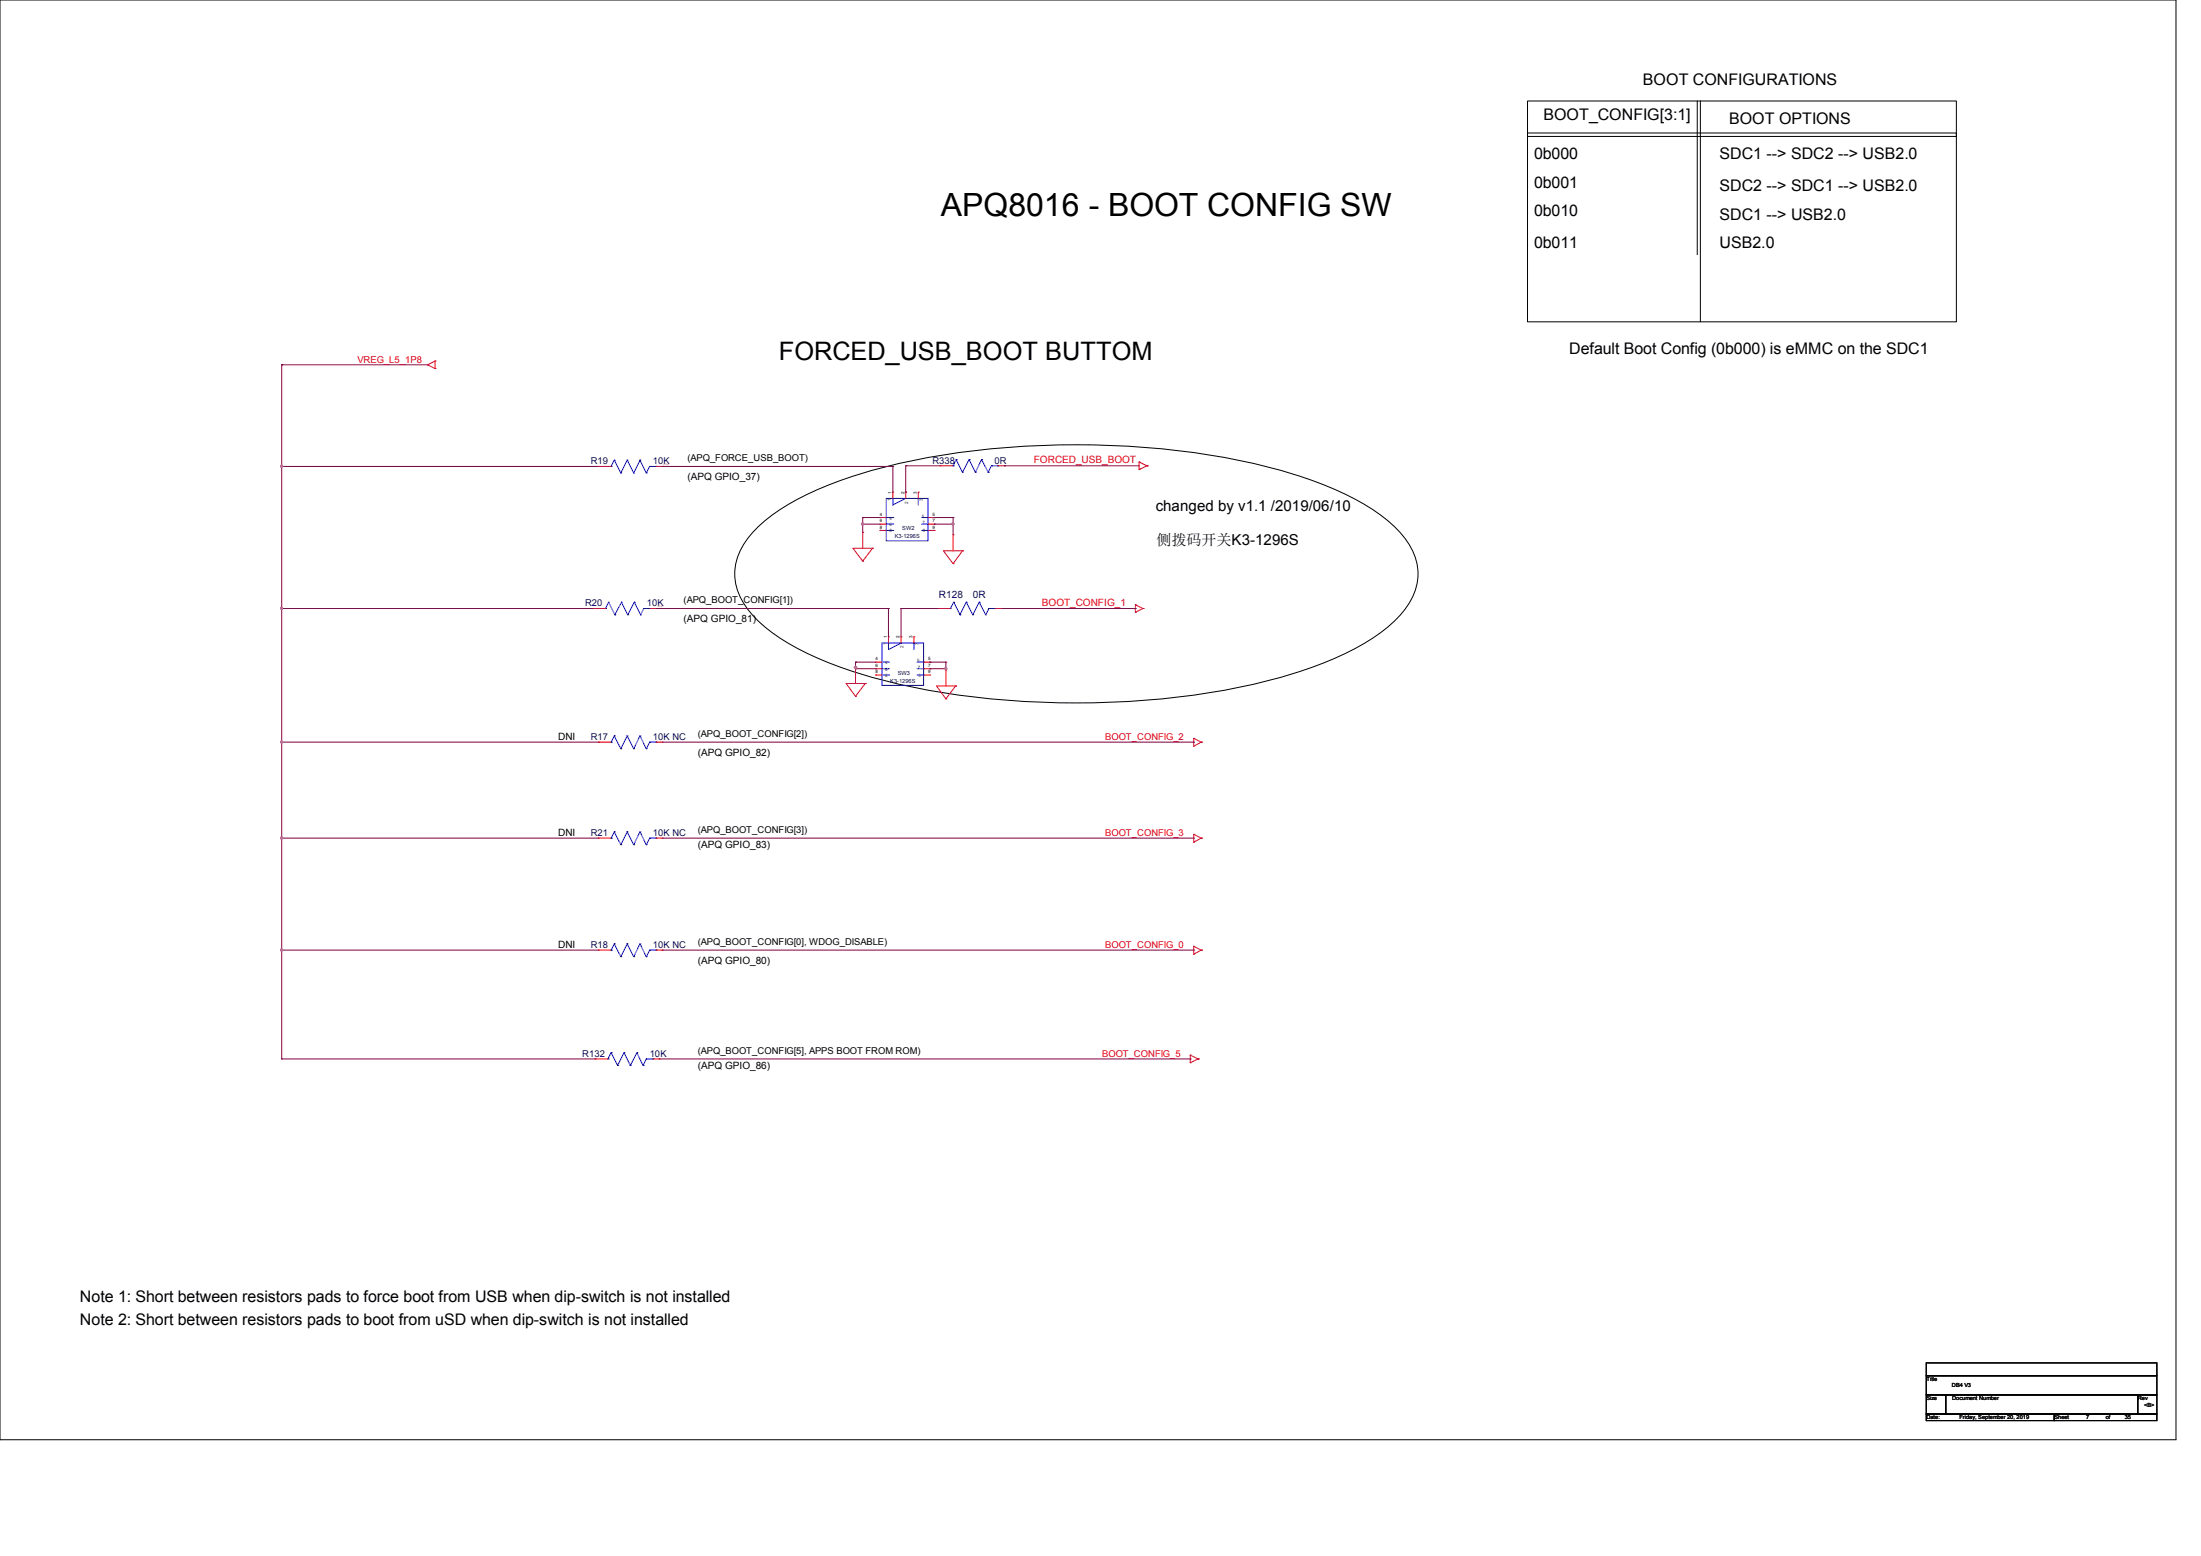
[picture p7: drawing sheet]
<svg xmlns="http://www.w3.org/2000/svg" width="297mm" height="210mm" viewBox="0 0 297 210" stroke-linecap="round" stroke-linejoin="round" font-family="sans-serif">
<g fill="none" stroke="#000" stroke-width=".13">
<path d="M0 0h293.6v194.3h-293.6zM206.1 17.9h57.9v.5h-57.9zM206.1 13.6h57.9v29.8h-57.9zM229 13.6v20.8M229.4 13.6v29.8M101.9 71.5a28.1 28.1 0 0 1 9.7-6 87.2 87.2 0 0 1 27.1-5.3 106.3 106.3 0 0 1 35.7 3.8 41.1 41.1 0 0 1 11.7 5.3 13.4 13.4 0 0 1 4.8 5.7 7.3 7.3 0 0 1-1.3 7.3 22.7 22.7 0 0 1-8.7 6.2 72.1 72.1 0 0 1-19.9 5.3 115.7 115.7 0 0 1-39.9-1.5 48 48 0 0 1-16.7-6.7 13.4 13.4 0 0 1-4.8-5.7 7.3 7.3 0 0 1 1.3-7.3zM259.9 183.9h31.1v1.8h-31.1zM259.9 185.7h31.1v2.6h-31.1zM259.9 188.3h2.7v2.5h-2.7zM259.9 190.8h17.3v.9h-17.3zM262.6 188.3h25.9v2.5h-25.9zM277.2 190.8h13.8v.9h-13.8z"/>
<path d="M288.5 188.3h2.5v2.5h-2.5z"/>
</g>
<g fill="none" stroke="#f00" stroke-width=".13">
<path d="M57.7 49.2h.1M57.7 49.2l1 .5M58.7 48.7h.1M58.7 49.7h.1M58.7 48.7l-1 .5M58.7 48.7v1M80.7 62.9h.1M80.7 62.9h1.8M88.5 62.9h.9M89.4 62.9h.1M116.4 71.8h.1M116.4 75.7h.1"/>
<path d="M116.4 71.8v2.2M117.7 74h.1M117.7 74h-2.6l1.3 1.7M117.7 74l-1.3 1.7M118.7 69.8h.1M118.7 70.7h.1M118.7 71.6h.1M118.7 69.8h.9M118.7 70.7h.9M118.7 71.6h.9M120.5 66.4h.1M120.5 66.4v.9"/>
<path d="M122.2 66.4h.1M122.2 66.4v.9M123.9 66.4h.1M123.9 66.4v.9M125.2 69.8h.9M125.2 70.7h.9M125.2 71.6h.9M126.1 71.6h.1M126.1 70.7h.1M126.1 69.8h.1M126.9 62.9h.1M126.9 62.9h1.7"/>
<path d="M128.6 72.2h.1M128.6 76.1h.1M128.6 72.2v2.1M129.9 74.3h.1M129.9 74.3h-2.6l1.3 1.8M129.9 74.3l-1.3 1.8M134.6 62.9h.9M135.5 62.9h.1M153.7 62.4h.1M153.7 63.4h.1M153.7 62.4l1.1 .5M153.7 62.4v1"/>
<path d="M154.8 62.9h.1M154.8 62.9l-1.1 .5M80 82.1h.1M80 82.1h1.7M87.8 82.1h.8M88.6 82.1h.1M115.4 90.1h.1M115.4 94h.1M115.4 90.1v2.1M116.8 92.2h.1M116.8 92.2h-2.6l1.2 1.8M116.8 92.2l-1.4 1.8"/>
<path d="M118.2 89.4h.1M118.2 90.3h.1M118.2 91.1h.1M118.2 89.4h.8M118.2 90.3h.8M118.2 91.1h.8M119.9 85.9h.1M119.9 85.9v.9M121.6 85.9h.1M121.6 85.9v.9M123.3 85.9h.1M123.3 85.9v.9"/>
<path d="M124.6 89.4h.9M124.6 90.3h.9M124.6 91.1h.9M125.5 91.1h.1M125.5 90.3h.1M125.5 89.4h.1M126.5 82.1h.1M126.5 82.1h1.7M127.6 90.4h.1M127.6 94.3h.1M127.6 90.4v2.2M128.9 92.6h.1"/>
<path d="M128.9 92.6h-2.5l1.2 1.7M128.9 92.6l-1.3 1.7M134.3 82.1h.9M135.2 82.1h.1M153.2 81.6h.1M153.2 82.6h.1M153.2 81.6l1 .5M153.2 81.6v1M154.2 82.1h.1M154.2 82.1l-1 .5M161.1 99.7h.1M161.1 99.7v1"/>
<path d="M161.1 99.7l1 .5M80.7 100.2h.1M80.7 113.1h.1M80.7 100.2h1.8M80.7 113.1h1.8M88.5 100.2h.9M88.5 113.1h.9M89.4 100.2h.1M89.4 113.1h.1M161.1 100.7h.1M161.1 112.6h.1M161.1 113.7h.1"/>
<path d="M161.1 112.6v1.1M161.1 112.6l1 .5M162.1 100.2h.1M162.1 113.1h.1M162.1 100.2l-1 .5M162.1 113.1l-1 .6M80.7 128.2h.1M80.7 128.2h1.8M88.5 128.2h.9M89.4 128.2h.1M161.1 127.7h.1M161.1 128.8h.1"/>
<path d="M161.1 127.7l1 .5M161.1 127.7v1.1M162.1 128.2h.1M162.1 128.2l-1 .6M80.3 142.9h.1M80.3 142.9h1.7M88.1 142.9h.8M88.9 142.9h.1M160.6 142.4h.1M160.6 143.4h.1M160.6 142.4l1.1 .5M160.6 142.4v1"/>
<path d="M161.7 142.9h.1M161.7 142.9l-1.1 .5"/>
</g>
<g fill="none" stroke="#00f" stroke-width=".13">
<path d="M82.5 62.9h.1M82.9 62.1h.1M82.9 62.1l-.4 .8M82.9 62.1l.9 1.7M83.8 63.8h.1M84.6 62.1h.1M84.6 62.1l-.8 1.7M84.6 62.1l.9 1.7M85.5 63.8h.1M86.4 62.1h.1M86.4 62.1l-.9 1.7M86.4 62.1l.8 1.7"/>
<path d="M87.2 63.8h.1M87.7 62.9h.1M87.7 62.9h.8M87.7 62.9l-.5 .9M88.5 62.9h.1M119.6 67.3h5.6v5.7h-5.6zM119.6 69.8h.9M119.6 70.7h.9M119.6 71.6h.9M120.5 67.3h.1M120.5 69.8h.1M120.5 70.7h.1"/>
<path d="M120.5 71.6h.1M120.5 67.3v.9l1.7-.9M122.2 67.3h.1M123.9 67.3h.1M123.9 67.3v.9M124.4 69.8h.8M124.4 70.7h.8M124.4 71.6h.8M125.2 71.6h.1M125.2 70.7h.1M125.2 69.8h.1M128.6 62.9h.1"/>
<path d="M129 62h.1M129 62l-.4 .9M129 62l.9 1.8M129.9 63.8h.1M130.8 62h.1M130.8 62l-.9 1.8M130.8 62l.8 1.8M131.6 63.8h.1M132.5 62h.1M132.5 62l-.9 1.8M132.5 62l.8 1.8M133.3 63.8h.1"/>
<path d="M133.8 62.9h.1M133.8 62.9h.8M133.8 62.9l-.5 .9M134.6 62.9h.1M81.7 82.1h.1M82.1 81.3h.1M82.1 81.3l-.4 .8M82.1 81.3l.9 1.7M82.9 99.3h.1M82.9 99.3l-.4 .9M82.9 99.3l.9 1.7M83 83h.1"/>
<path d="M83.9 81.3h.1M83.9 81.3l-.9 1.7M83.9 81.3l.8 1.7M84.6 99.3h.1M84.6 99.3l-.8 1.7M84.6 99.3l.9 1.7M84.7 83h.1M85.6 81.3h.1M85.6 81.3l-.9 1.7M85.6 81.3l.8 1.7M86.4 99.3h.1M86.4 99.3l-.9 1.7"/>
<path d="M86.4 99.3l.8 1.7M86.4 83h.1M86.9 82.1h.1M86.9 82.1h.9M86.9 82.1l-.5 .9M87.8 82.1h.1M119 86.8h5.6v5.7h-5.6zM119 89.4h.9M119 90.3h.9M119 91.1h.9M119.9 86.8h.1M119.9 89.4h.1"/>
<path d="M119.9 90.3h.1M119.9 91.1h.1M119.9 86.8v.9l1.7-.9M121.6 86.8h.1M123.3 86.8h.1M123.3 86.8v.9M123.7 89.4h.9M123.7 90.3h.9M123.7 91.1h.9M124.6 91.1h.1M124.6 90.3h.1M124.6 89.4h.1"/>
<path d="M128.2 82.1h.1M128.7 81.3h.1M128.7 81.3l-.5 .8M128.7 81.3l.8 1.7M129.5 83h.1M130.4 81.3h.1M130.4 81.3l-.9 1.7M130.4 81.3l.9 1.7M131.3 83h.1M132.1 81.3h.1M132.1 81.3l-.8 1.7M132.1 81.3l.9 1.7"/>
<path d="M133 83h.1M133.4 82.1h.1M133.4 82.1h.9M133.4 82.1l-.4 .9M134.3 82.1h.1M82.5 100.2h.1M82.5 113.1h.1M82.9 112.3h.1M82.9 112.3l-.4 .8M82.9 112.3l.9 1.7M83.8 101h.1M83.8 114h.1"/>
<path d="M84.6 112.3h.1M84.6 112.3l-.8 1.7M84.6 112.3l.9 1.7M85.5 101h.1M85.5 114h.1M86.4 112.3h.1M86.4 112.3l-.9 1.7M86.4 112.3l.8 1.7M87.2 101h.1M87.2 114h.1M87.7 100.2h.1M87.7 113.1h.1"/>
<path d="M87.7 100.2h.8M87.7 100.2l-.5 .8M87.7 113.1h.8M87.7 113.1l-.5 .9M88.5 100.2h.1M88.5 113.1h.1M82.5 128.2h.1M82.9 127.4h.1M82.9 127.4l-.4 .8M82.9 127.4l.9 1.7M83.8 129.1h.1M84.6 127.4h.1"/>
<path d="M84.6 127.4l-.8 1.7M84.6 127.4l.9 1.7M85.5 129.1h.1M86.4 127.4h.1M86.4 127.4l-.9 1.7M86.4 127.4l.8 1.7M87.2 129.1h.1M87.7 128.2h.1M87.7 128.2h.8M87.7 128.2l-.5 .9M88.5 128.2h.1M82 142.9h.1"/>
<path d="M82.5 142.1h.1M82.5 142.1l-.5 .8M82.5 142.1l.9 1.7M83.4 143.8h.1M84.2 142.1h.1M84.2 142.1l-.8 1.7M84.2 142.1l.8 1.7M85 143.8h.1M85.9 142.1h.1M85.9 142.1l-.9 1.7M85.9 142.1l.9 1.7M86.8 143.8h.1"/>
<path d="M87.2 142.9h.1M87.2 142.9h.9M87.2 142.9l-.4 .9M88.1 142.9h.1"/>
</g>
<g fill="none" stroke="#800040" stroke-width=".13">
<path d="M38 49.2h.1M38 49.2v93.7M38 49.2h19.7M38 62.9h.1M38 62.9h42.7M89.4 62.9h.1M89.4 62.9h31.1M116.4 70.7h.1M116.4 69.8h.1M116.4 70.7h2.3M116.4 69.8v2M116.4 69.8h2.3"/>
<path d="M120.5 62.9h.1M120.5 62.9v3.5M122.2 66.4h.1M122.2 62.9h.1M122.2 62.9h4.7M122.2 62.9v3.5M126.1 70.7h.1M126.1 69.8h.1M126.1 70.7h2.5M126.1 69.8h2.5M128.6 70.7h.1M128.6 69.8h.1"/>
<path d="M128.6 69.8v2.4M135.5 62.9h.1M135.5 62.9h18.2M38 82.1h.1M38 82.1h42M88.6 82.1h.1M88.6 82.1h31.3M115.4 89.4h.1M115.4 90.1h.1M115.4 90.3h.1M115.4 89.4v.9M115.4 89.4h2.8"/>
<path d="M115.4 90.3h2.8M119.9 82.1h.1M119.9 82.1v3.8M121.6 82.1h.1M121.6 82.1h4.9M121.6 82.1v3.8M125.5 89.4h.1M125.5 90.3h.1M125.5 89.4h2.1M125.5 90.3h2.1M127.6 89.4h.1M127.6 90.3h.1"/>
<path d="M127.6 89.4v1M135.2 82.1h18M153.2 82.1h.1M38 113.1h.1M38 100.2h.1M38 113.1h42.7M38 100.2h42.7M80.7 100.2h.1M89.4 113.1h71.7M89.4 100.2h71.7M161.1 113.1h.1M161.1 100.2h.1"/>
<path d="M38 128.2h.1M38 128.2h42.7M89.4 128.2h71.7M161.1 128.2h.1M38 142.9h.1M38 142.9h42.3M88.9 142.9h71.7M160.6 142.9h.1"/>
</g>
<g fill="#f0f" stroke="#f0f" stroke-width=".13">
<path d="M128.4 70.6h.3v.2h-.3z" fill-rule="evenodd"/>
<path d="M115.3 90h.3v.2h-.3z" fill-rule="evenodd"/>
<path d="M128.4 70.6h.3v.2h-.3z" fill-rule="evenodd"/>
<path d="M115.3 90h.3v.2h-.3z" fill-rule="evenodd"/>
<circle cx="38" cy="113.1" r=".15"/>
<circle cx="38" cy="100.1" r=".15"/>
<circle cx="38" cy="82.1" r=".15"/>
<circle cx="38" cy="62.9" r=".15"/>
<circle cx="38" cy="128.2" r=".15"/>
<circle cx="116.4" cy="70.7" r=".15"/>
<circle cx="127.6" cy="90.2" r=".15"/>
</g>
<text font-size="4.3" x="127" y="29.2">APQ8016 - BOOT CONFIG SW</text>
<text font-size="3.4" x="105.1" y="48.6">FORCED_USB_BOOT BUTTOM</text>
<g font-size="2.2">
<text x="221.7" y="11.5">BOOT CONFIGURATIONS</text>
<text x="208.3" y="16.3">BOOT_CONFIG[3:1]</text>
<text x="233.3" y="16.7">BOOT OPTIONS</text>
<text x="207" y="21.4">0b000</text>
<text x="232" y="21.4">SDC1 --&gt; SDC2 --&gt; USB2.0</text>
<text x="207" y="25.3">0b001</text>
<text x="207" y="29.2">0b010</text>
<text x="232" y="25.7">SDC2 --&gt; SDC1 --&gt; USB2.0</text>
<text x="232" y="29.6">SDC1 --&gt; USB2.0</text>
<text x="207" y="33.5">0b011</text>
<text x="232" y="33.5">USB2.0</text>
<text x="211.7" y="47.8">Default Boot Config (0b000) is eMMC on the SDC1</text>
<text x="10.8" y="178.8">Note 2: Short between resistors pads to boot from uSD when dip-switch is not installed</text>
<text x="10.8" y="175.7">Note 1: Short between resistors pads to force boot from USB when dip-switch is not installed</text>
</g>
<g font-size="2">
<text x="156" y="68.9">changed by v1.1 /2019/06/10</text>
<text x="156" y="73.6">侧拨码开关K3-1296S</text>
</g>
<g font-size="1.4">
<text x="92.7" y="64.8">(APQ GPIO_37)</text>
<text x="92.2" y="83.9">(APQ GPIO_81)</text>
<text x="75.3" y="99.9">DNI</text>
<text x="94.1" y="102">(APQ GPIO_82)</text>
<text x="75.3" y="112.8">DNI</text>
<text x="94.1" y="114.5">(APQ GPIO_83)</text>
<text x="75.3" y="127.9">DNI</text>
<text x="94.1" y="130.1">(APQ GPIO_80)</text>
<text x="94.1" y="144.3">(APQ GPIO_86)</text>
</g>
<g font-size="1.4" fill="#f00">
<text x="139.5" y="62.5">FORCED_USB_BOOT</text>
<text x="140.6" y="81.8">BOOT_CONFIG_1</text>
</g>
<g font-size="1.4" fill="#000080">
<text x="126.7" y="80.7">R128</text>
<text x="131.3" y="80.7">0R</text>
</g>
<g font-size="1.3" fill="#f00">
<text x="48.3" y="48.9">VREG_L5_1P8</text>
<text x="149.1" y="99.9">BOOT_CONFIG_2</text>
<text x="149.1" y="112.9">BOOT_CONFIG_3</text>
<text x="149.1" y="128">BOOT_CONFIG_0</text>
<text x="148.7" y="142.7">BOOT_CONFIG_5</text>
</g>
<g font-size="1.3" fill="#000080">
<text x="79.7" y="62.7">R19</text>
<text x="88.1" y="62.7">10K</text>
<text x="125.8" y="62.6">R338</text>
<text x="134.2" y="62.6">0R</text>
<text x="78.9" y="81.8">R20</text>
<text x="87.3" y="81.8">10K</text>
<text x="79.7" y="99.9">R17</text>
<text x="88.1" y="99.9">10K NC</text>
<text x="79.7" y="112.9">R21</text>
<text x="88.1" y="112.9">10K NC</text>
<text x="79.7" y="128">R18</text>
<text x="88.1" y="128">10K NC</text>
<text x="78.6" y="142.7">R132</text>
<text x="87.7" y="142.7">10K</text>
</g>
<g font-size="1.3">
<text x="92.8" y="62.2">(APQ_FORCE_USB_BOOT)</text>
<text x="92.2" y="81.4">(APQ_BOOT_CONFIG[1])</text>
<text x="94.1" y="99.5">(APQ_BOOT_CONFIG[2])</text>
<text x="94.1" y="112.4">(APQ_BOOT_CONFIG[3])</text>
<text x="94.1" y="127.6">(APQ_BOOT_CONFIG[0], WDOG_DISABLE)</text>
<text x="94.1" y="142.2">(APQ_BOOT_CONFIG[5], APPS BOOT FROM ROM)</text>
</g>
<g font-size=".8" fill="#000080">
<text x="121.7" y="71.5">SW2</text>
<text x="120.7" y="72.6">K3-1296S</text>
<text x="120.1" y="92.2">K3-1296S</text>
<text x="121.2" y="91.1">SW3</text>
</g>
<g font-size=".8">
<text x="259.9" y="186.4">Title</text>
<text x="259.9" y="189">Size</text>
<text x="259.9" y="191.6">Date:</text>
<text x="263.4" y="187.2">DB4 V3</text>
<text x="263.4" y="189">Document Number</text>
<text x="264.4" y="191.6">Friday, September 20, 2019</text>
<text x="277.2" y="191.6">Sheet</text>
<text x="281.5" y="191.6">7</text>
<text x="284.2" y="191.6">of</text>
<text x="286.7" y="191.6">35</text>
<text x="288.5" y="189">Rev</text>
<text x="289.3" y="189.9">&lt;B&gt;</text>
</g>
<g font-size=".6">
<text x="118.7" y="69.6">4</text>
<text x="118.7" y="70.5">6</text>
<text x="118.7" y="71.3">8</text>
<text x="120.3" y="66.6" transform="rotate(-90 120.3 66.6)">1</text>
<text x="122" y="66.6" transform="rotate(-90 122 66.6)">2</text>
<text x="123.7" y="66.6" transform="rotate(-90 123.7 66.6)">3</text>
<text x="125.8" y="71.3">9</text>
<text x="125.8" y="70.5">7</text>
<text x="125.8" y="69.6">5</text>
<text x="118.1" y="89.1">4</text>
<text x="119.7" y="86.2" transform="rotate(-90 119.7 86.2)">1</text>
<text x="121.4" y="86.2" transform="rotate(-90 121.4 86.2)">2</text>
<text x="123.1" y="86.2" transform="rotate(-90 123.1 86.2)">3</text>
<text x="125.2" y="89.1">5</text>
<text x="118.1" y="90">6</text>
<text x="118.1" y="90.9">8</text>
<text x="125.2" y="90.9">9</text>
<text x="125.2" y="90">7</text>
</g>
<g font-size=".6" fill="#004080">
<text x="120" y="70.1">4</text>
<text x="120" y="71">6</text>
<text x="120" y="71.8">8</text>
<text x="120.2" y="67.6" transform="rotate(-90 120.2 67.6)">1</text>
<text x="122.5" y="68" transform="rotate(-90 122.5 68)">2</text>
<text x="124.4" y="69.9">5</text>
<text x="124.5" y="70.7">7</text>
<text x="124.5" y="67.6" transform="rotate(-90 124.5 67.6)">3</text>
<text x="124.5" y="71.8">9</text>
<text x="119.4" y="89.6">4</text>
<text x="119.6" y="87.1" transform="rotate(-90 119.6 87.1)">1</text>
<text x="121.9" y="87.5" transform="rotate(-90 121.9 87.5)">2</text>
<text x="123.8" y="89.4">5</text>
<text x="123.9" y="87.1" transform="rotate(-90 123.9 87.1)">3</text>
<text x="119.4" y="90.5">6</text>
<text x="119.4" y="91.4">8</text>
<text x="123.9" y="90.3">7</text>
<text x="123.9" y="91.4">9</text>
</g>
<g font-size=".3" fill="#f00">
<text x="89.5" y="62.8">$7N322</text>
<text x="88.8" y="82">$7N327</text>
</g>
</svg>
